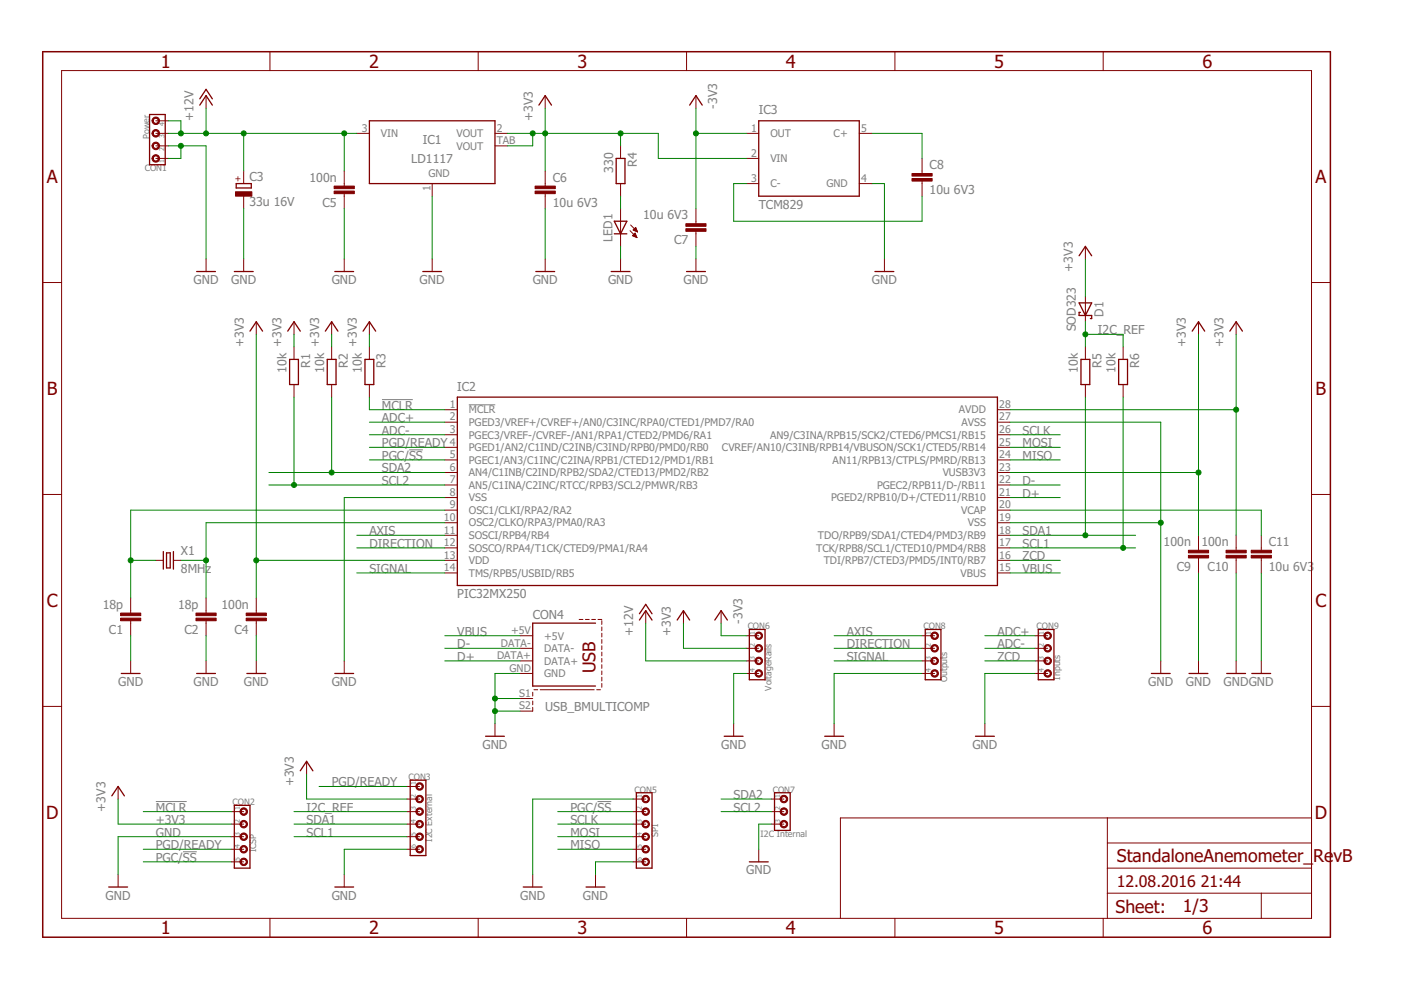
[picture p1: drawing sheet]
<svg xmlns="http://www.w3.org/2000/svg" width="297mm" height="210mm" viewBox="0 0 297 210" stroke-linecap="round" stroke-linejoin="round" font-family="sans-serif">
<path d="M81 84.7h6.5M86.7 95.4h3M99.4 85.8h5.6M33 169.9h6.6M126.7 169.9h2.9M38.8 180.6h2.9" fill="none" stroke="#808080" stroke-width=".21"/>
<g fill="none" stroke="#800000" stroke-width=".21">
<path d="M13.1 15h265v179.7h-265zM57.2 11v4M101.4 11v4M145.6 11v4M189.7 11v4M233.9 11v4M33 33.6h2.7M33 28.3h2.7M33 30.9h2.7M33 25.6h2.7M43.7 20.3v2.6M51.7 36.3v2.6"/>
<path d="M73 36.3v3.2M75.6 28.3h2.7M91.6 38.9v2.7M104.9 28.3h2.7M104.9 30.9h2.7M115.6 20.3v2.6M115.6 36.3v3.2M131.6 30.9v2.7M131.6 38.9v2.7M147.6 20.3v2.6M158.2 33.6h2.7M158.2 28.3h2.7"/>
<path d="M158.2 38.9h2.7M182.2 28.3h2.6M182.2 38.9h2.6M195.5 33.6v3.2M195.5 38.4v3.2M9.1 59.9h4M43.7 54.9v2.7M51.7 41.6v2.7M51.7 54.9v2.7M73 41.1v3.2M73 54.9v2.7M91.6 54.9v2.7"/>
<path d="M115.6 41.1v3.2M115.6 54.9v2.7M131.6 44.3v7.9M131.6 54.9v2.7M133.6 48.9l1.4 1.5M133.7 47.7l1.5 1.5M134.1 50h.8M134.2 48.8l.6-.6 .4 1zM134.3 49.8h.5M134.3 48.8h.7M134.3 48.7h.7M134.4 50.1h.5"/>
<path d="M134.4 49.7h.3M134.5 48.6h.4M134.5 49.6h.2M134.6 48.9h.5M134.6 48.4h.3M134.6 49.4l.4 1M134.6 49.4l-.5 .6 .9 .4M134.6 49.4h.1M134.7 50.2h.3M134.7 48.3h.1M134.9 49.1h.2M135 50.3h.1"/>
<path d="M147.6 44.3v3.2M147.6 49v3.2M147.6 54.9v2.7M187.5 54.9v2.7M230.1 52.2v2.7M278.1 59.9h4M54.3 68.2v2.7M62.3 68.2v2.7M62.3 73.5v2.7M70.3 68.2v2.7M70.3 73.5v2.7M78.3 68.2v2.7"/>
<path d="M78.3 73.5v2.7M230.1 62.9v5.3M230.1 73.5v2.7M238.1 73.5v2.7M254.1 68.2v2.7M262.1 68.2v2.7M62.3 81.5v2.7M70.3 81.5v2.7M78.3 81.5v2.7M94.3 86.9h2.7M94.3 89.5h2.7M94.3 92.2h2.7"/>
<path d="M94.3 94.8h2.7M94.3 97.5h2.7M211.5 86.9h2.6M211.5 89.5h2.6M211.5 92.2h2.6M211.5 94.8h2.6M211.5 97.5h2.6M230.1 81.5v2.7M238.1 81.5v2.7M9.1 104.8h4M33 118.8h1.6M36.8 118.8h1.6"/>
<path d="M94.3 100.2h2.7M94.3 102.8h2.7M94.3 105.5h2.7M94.3 108.2h2.7M94.3 110.8h2.7M94.3 113.5h2.7M94.3 116.2h2.7M94.3 118.8h2.7M211.5 100.2h2.6M211.5 102.8h2.6M211.5 105.5h2.6M211.5 108.2h2.6"/>
<path d="M211.5 110.8h2.6M211.5 113.5h2.6M211.5 116.2h2.6M211.5 118.8h2.6M254.1 113.5v3.2M254.1 118.3v3.2M262.1 113.5v3.2M262.1 118.3v3.2M267.4 113.5v3.2M267.4 118.3v3.2M278.1 104.8h4M27.7 126.8v3.2"/>
<path d="M27.7 131.6v3.2M43.7 126.8v3.2M43.7 131.6v3.2M54.3 126.8v3.2M54.3 131.6v3.2M94.3 121.5h2.7M110.3 134.8h2.6M110.3 137.5h2.6M122.8 131.3h.8M124.1 131.3h.8M125.5 131.3h.8M126.8 131.3h.8"/>
<path d="M127.6 131.6v.8M127.6 132.9v.8M127.6 134.3v.8M127.6 135.6v.8M127.6 136.9v.8M127.6 138.3v.8M127.6 139.6v.8M136.9 129.5v2.6M144.9 129.5v2.6M152.9 129.5v2.6M158.2 134.8h2.7M158.2 137.5h2.7"/>
<path d="M195.5 134.8h2.7M195.5 137.5h2.7M211.5 121.5h2.6M219.5 134.8h2.6M219.5 137.5h2.6M9.1 149.8h4M27.7 140.1v2.7M43.7 140.1v2.7M54.3 140.1v2.7M73 140.1v2.7M104.9 153.4v2.7M110.3 140.1h2.6"/>
<path d="M110.3 142.8h2.6M110.3 148.1h2.6M112.9 146.8v.8M112.9 148.6v.8M112.9 150v.8h-2.6M113.2 146.2h.8M114.5 146.2h11.5M126.5 146.2h.8M127.6 140.9v.8M127.6 142.3v.7M127.6 143.6v.8M127.6 144.9v.8"/>
<path d="M155.6 153.4v2.7M158.2 140.1h2.7M158.2 142.8h2.7M176.8 153.4v2.7M195.5 140.1h2.7M195.5 142.8h2.7M208.8 153.4v2.7M219.5 140.1h2.6M219.5 142.8h2.6M246.1 140.1v2.7M254.1 140.1v2.7M262.1 140.1v2.7"/>
<path d="M267.4 140.1v2.7M278.1 149.8h4M25 166.8v2.6M49 172.1h2.7M49 174.7h2.7M49 177.4h2.7M65 161.4v2.7M86.3 169.4h2.7M86.3 172.1h2.7M86.3 174.7h2.7M86.3 177.4h2.7M86.3 166.8h2.7"/>
<path d="M134.2 169.4h2.7M134.2 172.1h2.7M134.2 174.7h2.7M134.2 177.4h2.7M163.5 169.4h2.7M163.5 172.1h2.7M163.5 174.7h2.7M234.8 173.4v21.3M234.8 178.7h43.3M278.1 173.4h-99.9v21.3M25 185.4v2.7M49 180.1h2.7"/>
<path d="M49 182.7h2.7M57.2 194.7v4M73 185.4v2.7M86.3 180.1h2.7M101.4 194.7v4M112.9 185.4v2.7M126.3 185.4v2.7M134.2 180.1h2.7M134.2 182.7h2.7M145.6 194.7v4M160.9 180.1v2.6M189.7 194.7v4"/>
<path d="M233.9 194.7v4M234.8 189.4h43.3M234.8 184.1h43.3M267.4 189.4v5.3"/>
</g>
<path d="M9.1 11h273v187.7h-273z" fill="none" stroke="#800000" stroke-width=".32"/>
<g fill="none" stroke="#800000" stroke-width=".28">
<path d="M31.7 24.3h3.3v10.6h-3.3zM42.4 22.3l1.3-2 1.3 2M42.4 21l1.3-2.1 1.3 2.1M50.1 38.9h3.2v1h-3.2zM78.3 25.6h26.6v13.3h-26.6zM114.3 22.3l1.3-2 1.3 2M130.6 33.6h1.9v5.3h-1.9zM146.2 22.3l1.4-2 1.3 2M160.9 25.6h21.3v16h-21.3zM41.7 57.6h4M49.7 57.6h4M71 57.6h4"/>
<path d="M89.6 57.6h4M113.6 57.6h4M129.6 57.6h4M130.2 46.9h2.7l-1.3 2.7zM130.2 49.6h2.7M145.6 57.6h4M185.5 57.6h4M228.8 54.2l1.3-2 1.4 2M53 70.2l1.3-2 1.4 2M61 70.2l1.3-2 1.4 2M61.4 76.2h1.9v5.3h-1.9zM69 70.2l1.3-2 1.3 2"/>
<path d="M69.4 76.2h1.8v5.3h-1.8zM77 70.2l1.3-2 1.4 2M77.4 76.2h1.8v5.3h-1.8zM228.8 64.2h2.7l-1.4 2.7zM229.1 66.2h-.3v.7h2.7v.6h-.3M229.2 76.2h1.9v5.3h-1.9zM237.2 76.2h1.9v5.3h-1.9zM252.8 70.2l1.3-2 1.3 2M260.8 70.2l1.3-2 1.3 2M97 84.2h114.5v39.9h-114.5zM34.6 116.9v3.8M35.3 117.2h.8v3.2h-.8z"/>
<path d="M36.8 116.9v3.8M126.3 132.1h-13.4v13.4h13.4M135.6 131.5l1.3-2 1.3 2M135.6 130.1l1.3-2 1.3 2M143.6 131.5l1.3-2 1.3 2M151.6 131.5l1.3-2 1.3 2M158.9 133.5h3.3v10.6h-3.3zM196.2 133.5h3.3v10.6h-3.3zM220.1 133.5h3.4v10.6h-3.4zM25.7 142.8h4M41.7 142.8h4M52.3 142.8h4"/>
<path d="M71 142.8h4M103 156.1h3.9M153.5 156.1h4M174.9 156.1h4M206.8 156.1h4M244.1 142.8h4M252.1 142.8h4M260.1 142.8h4M265.4 142.8h4M23.7 168.7l1.3-1.9 1.4 1.9M49.7 170.8h3.3v13.3h-3.3zM63.7 163.4l1.3-2 1.3 2"/>
<path d="M87 165.4h3.3v16h-3.3zM134.9 168.1h3.3v16h-3.3zM164.2 168.1h3.3v8h-3.3zM23.1 188.1h4M71 188.1h4M110.9 188.1h4M124.2 188.1h4M158.9 182.7h4"/>
</g>
<g fill="#800000" stroke="#800000" stroke-width=".21">
<path d="M49.9 40.7h3.5v.9h-3.5z"/>
<path d="M113.5 40.5h4.2v.6h-4.2z"/>
<path d="M113.5 39.5h4.2v.5h-4.2z"/>
<path d="M193.4 37.8h4.2v.6h-4.2z"/>
<path d="M193.4 36.8h4.2v.5h-4.2z"/>
<path d="M145.4 47.4h4.3v.6h-4.3z"/>
<path d="M145.4 48.5h4.3v.5h-4.3z"/>
<path d="M52.2 130h4.3v.5h-4.3z"/>
<path d="M52.2 131.1h4.3v.5h-4.3z"/>
<path d="M25.6 130h4.2v.5h-4.2z"/>
<path d="M25.6 131.1h4.2v.5h-4.2z"/>
<path d="M41.6 130h4.2v.5h-4.2z"/>
<path d="M41.6 131.1h4.2v.5h-4.2z"/>
<path d="M265.3 117.8h4.3v.5h-4.3z"/>
<path d="M265.3 116.7h4.3v.5h-4.3z"/>
<path d="M259.9 116.7h4.3v.5h-4.3z"/>
<path d="M259.9 117.8h4.3v.5h-4.3z"/>
<path d="M252 116.7h4.2v.5h-4.2z"/>
<path d="M252 117.8h4.2v.5h-4.2z"/>
<path d="M70.8 39.5h4.3v.5h-4.3z"/>
<path d="M70.8 40.5h4.3v.6h-4.3z"/>
</g>
<g fill="#800000" stroke="#800000" stroke-width=".21">
<path d="M32.4 33.1a.8 .8 0 0 1 1.3 .1 .8 .8 0 0 1-.4 1.2 .8 .8 0 0 1-1.1-.8h.3a.53 .53 0 0 1 .8-.4 .53 .53 0 0 1 .1 .8 .53 .53 0 0 1-.9-.2v-.2h-.3z" fill-rule="evenodd"/>
<path d="M32.4 30.4a.8 .8 0 0 1 1.3 .1 .8 .8 0 0 1-.4 1.2 .8 .8 0 0 1-1.1-.8h.3a.53 .53 0 0 1 .8-.4 .53 .53 0 0 1 .1 .9 .53 .53 0 0 1-.9-.3v-.2h-.3z" fill-rule="evenodd"/>
<path d="M32.4 27.7a.8 .8 0 0 1 1.3 .1 .8 .8 0 0 1-.4 1.2 .8 .8 0 0 1-1.1-.7h.3a.53 .53 0 0 1 .8-.5 .53 .53 0 0 1 .1 .9 .53 .53 0 0 1-.9-.3v-.1h-.3z" fill-rule="evenodd"/>
<path d="M32.4 25.1a.8 .8 0 0 1 1.3 .1 .8 .8 0 0 1-.4 1.2 .8 .8 0 0 1-1.1-.8h.3a.53 .53 0 0 1 .8-.4 .53 .53 0 0 1 .1 .8 .53 .53 0 0 1-.9-.2v-.2h-.3z" fill-rule="evenodd"/>
<path d="M221.5 134.3a.8 .8 0 0 1 1.3 .1 .8 .8 0 0 1-.4 1.2 .8 .8 0 0 1-1.1-.8h.3a.53 .53 0 0 1 .7-.5 .53 .53 0 0 1 .2 .8 .53 .53 0 0 1-.9-.1v-.2h-.3z" fill-rule="evenodd"/>
<path d="M221.5 136.9a.8 .8 0 0 1 1.3 .1 .8 .8 0 0 1-.4 1.2 .8 .8 0 0 1-1.1-.7h.3a.53 .53 0 0 1 .7-.6 .53 .53 0 0 1 .2 .9 .53 .53 0 0 1-.9-.2v-.1h-.3z" fill-rule="evenodd"/>
<path d="M221.5 139.6a.8 .8 0 0 1 1.3 .1 .8 .8 0 0 1-.4 1.2 .8 .8 0 0 1-1.1-.8h.3a.53 .53 0 0 1 .7-.5 .53 .53 0 0 1 .2 .8 .53 .53 0 0 1-.9-.1v-.2h-.3z" fill-rule="evenodd"/>
<path d="M221.5 142.3a.8 .8 0 0 1 1.3 0 .8 .8 0 0 1-.4 1.2 .8 .8 0 0 1-1.1-.7h.3a.53 .53 0 0 1 .7-.6 .53 .53 0 0 1 .2 .9 .53 .53 0 0 1-.9-.1v-.2h-.3z" fill-rule="evenodd"/>
<path d="M197.5 134.3a.81 .81 0 0 1 1.3 .1 .81 .81 0 0 1-.4 1.2 .81 .81 0 0 1-1-.8h.2a.54 .54 0 0 1 .8-.5 .54 .54 0 0 1 .1 .9 .54 .54 0 0 1-.8-.2l-.1-.2h-.2z" fill-rule="evenodd"/>
<path d="M197.5 136.9a.81 .81 0 0 1 1.3 .1 .81 .81 0 0 1-.4 1.2 .81 .81 0 0 1-1-.7h.2a.54 .54 0 0 1 .8-.5 .54 .54 0 0 1 .1 .9 .54 .54 0 0 1-.8-.3l-.1-.1h-.2z" fill-rule="evenodd"/>
<path d="M197.5 139.6a.81 .81 0 0 1 1.3 .1 .81 .81 0 0 1-.4 1.2 .81 .81 0 0 1-1-.8h.2a.54 .54 0 0 1 .8-.4 .54 .54 0 0 1 .1 .9 .54 .54 0 0 1-.8-.3l-.1-.2h-.2z" fill-rule="evenodd"/>
<path d="M197.5 142.3a.81 .81 0 0 1 1.3 0 .81 .81 0 0 1-.4 1.3 .81 .81 0 0 1-1-.8h.2a.54 .54 0 0 1 .8-.5 .54 .54 0 0 1 .1 .9 .54 .54 0 0 1-.8-.2l-.1-.2h-.2z" fill-rule="evenodd"/>
<path d="M160.3 134.3a.8 .8 0 0 1 1.2 .1 .8 .8 0 0 1-.4 1.2 .8 .8 0 0 1-1-.8h.2a.53 .53 0 0 1 .8-.5 .53 .53 0 0 1 .1 .8 .53 .53 0 0 1-.8-.1l-.1-.2h-.2z" fill-rule="evenodd"/>
<path d="M160.3 136.9a.8 .8 0 0 1 1.2 .1 .8 .8 0 0 1-.4 1.2 .8 .8 0 0 1-1-.7h.2a.53 .53 0 0 1 .8-.6 .53 .53 0 0 1 .2 .9 .53 .53 0 0 1-.9-.2l-.1-.1h-.2z" fill-rule="evenodd"/>
<path d="M160.3 139.6a.8 .8 0 0 1 1.2 .1 .8 .8 0 0 1-.4 1.2 .8 .8 0 0 1-1-.8h.2a.53 .53 0 0 1 .7-.5 .53 .53 0 0 1 .3 .8 .53 .53 0 0 1-.9-.1l-.1-.2h-.2z" fill-rule="evenodd"/>
<path d="M160.3 142.3a.8 .8 0 0 1 1.3 0 .8 .8 0 0 1-.5 1.2 .8 .8 0 0 1-1-.7h.2a.53 .53 0 0 1 .7-.6 .53 .53 0 0 1 .3 .9 .53 .53 0 0 1-.9-.1l-.1-.2h-.2z" fill-rule="evenodd"/>
<path d="M165.6 168.9a.81 .81 0 0 1 1.3 .1 .81 .81 0 0 1-.5 1.2 .81 .81 0 0 1-1-.8h.3a.54 .54 0 0 1 .7-.4 .54 .54 0 0 1 .2 .8 .54 .54 0 0 1-.9-.2v-.2h-.3z" fill-rule="evenodd"/>
<path d="M165.6 171.6a.81 .81 0 0 1 1.3 0 .81 .81 0 0 1-.5 1.3 .81 .81 0 0 1-1-.8h.3a.54 .54 0 0 1 .7-.5 .54 .54 0 0 1 .2 .9 .54 .54 0 0 1-.9-.2v-.2h-.3z" fill-rule="evenodd"/>
<path d="M165.6 174.2a.81 .81 0 0 1 1.3 .1 .81 .81 0 0 1-.5 1.2 .81 .81 0 0 1-1-.8h.3a.54 .54 0 0 1 .8-.4 .54 .54 0 0 1 .1 .9 .54 .54 0 0 1-.9-.3v-.2h-.3z" fill-rule="evenodd"/>
<path d="M51.1 171.6a.8 .8 0 0 1 1.3 0 .8 .8 0 0 1-.5 1.2 .8 .8 0 0 1-1-.7h.2a.53 .53 0 0 1 .7-.6 .53 .53 0 0 1 .3 .9 .53 .53 0 0 1-.9-.1l-.1-.2h-.2z" fill-rule="evenodd"/>
<path d="M51.1 174.2a.8 .8 0 0 1 1.2 .1 .8 .8 0 0 1-.4 1.2 .8 .8 0 0 1-1-.8h.2a.53 .53 0 0 1 .8-.5 .53 .53 0 0 1 .1 .9 .53 .53 0 0 1-.8-.2l-.1-.2h-.2z" fill-rule="evenodd"/>
<path d="M51.1 176.9a.8 .8 0 0 1 1.2 .1 .8 .8 0 0 1-.4 1.2 .8 .8 0 0 1-1-.8h.2a.53 .53 0 0 1 .8-.5 .53 .53 0 0 1 .1 .8 .53 .53 0 0 1-.8-.1l-.1-.2h-.2z" fill-rule="evenodd"/>
<path d="M51.1 179.6a.8 .8 0 0 1 1.2 0 .8 .8 0 0 1-.4 1.2 .8 .8 0 0 1-1-.7h.2a.53 .53 0 0 1 .8-.5 .53 .53 0 0 1 .1 .8 .53 .53 0 0 1-.8-.1l-.1-.2h-.2z" fill-rule="evenodd"/>
<path d="M51.1 182.2a.8 .8 0 0 1 1.2 .1 .8 .8 0 0 1-.4 1.2 .8 .8 0 0 1-1-.8h.2a.53 .53 0 0 1 .8-.5 .53 .53 0 0 1 .2 .9 .53 .53 0 0 1-.9-.2l-.1-.2h-.2z" fill-rule="evenodd"/>
<path d="M136.3 168.9a.8 .8 0 0 1 1.3 .1 .8 .8 0 0 1-.5 1.2 .8 .8 0 0 1-1-.8h.3a.54 .54 0 0 1 .8-.4 .54 .54 0 0 1 .1 .8 .54 .54 0 0 1-.9-.2v-.2h-.3z" fill-rule="evenodd"/>
<path d="M136.3 171.6a.8 .8 0 0 1 1.3 0 .8 .8 0 0 1-.5 1.2 .8 .8 0 0 1-1-.7h.3a.54 .54 0 0 1 .8-.5 .54 .54 0 0 1 .1 .9 .54 .54 0 0 1-.9-.2v-.2h-.3z" fill-rule="evenodd"/>
<path d="M136.3 174.2a.8 .8 0 0 1 1.3 .1 .8 .8 0 0 1-.5 1.2 .8 .8 0 0 1-1-.8h.3a.54 .54 0 0 1 .8-.4 .54 .54 0 0 1 .1 .9 .54 .54 0 0 1-.9-.3v-.2h-.3z" fill-rule="evenodd"/>
<path d="M136.3 176.9a.8 .8 0 0 1 1.3 .1 .8 .8 0 0 1-.5 1.2 .8 .8 0 0 1-1-.8h.3a.54 .54 0 0 1 .8-.4 .54 .54 0 0 1 .1 .8 .54 .54 0 0 1-.9-.2v-.2h-.3z" fill-rule="evenodd"/>
<path d="M136.3 179.6a.8 .8 0 0 1 1.3 0 .8 .8 0 0 1-.5 1.2 .8 .8 0 0 1-1-.7h.3a.54 .54 0 0 1 .8-.5 .54 .54 0 0 1 .1 .9 .54 .54 0 0 1-.9-.2v-.2h-.3z" fill-rule="evenodd"/>
<path d="M136.3 182.2a.8 .8 0 0 1 1.3 .1 .8 .8 0 0 1-.5 1.2 .8 .8 0 0 1-1-.8h.3a.54 .54 0 0 1 .8-.4 .54 .54 0 0 1 .1 .9 .54 .54 0 0 1-.9-.3v-.2h-.3z" fill-rule="evenodd"/>
<path d="M88.3 166.2a.81 .81 0 0 1 1.3 .1 .81 .81 0 0 1-.4 1.2 .81 .81 0 0 1-1-.7h.2a.54 .54 0 0 1 .8-.5 .54 .54 0 0 1 .1 .9 .54 .54 0 0 1-.8-.3l-.1-.1h-.2z" fill-rule="evenodd"/>
<path d="M88.3 168.9a.81 .81 0 0 1 1.3 .1 .81 .81 0 0 1-.4 1.2 .81 .81 0 0 1-1-.8h.2a.54 .54 0 0 1 .8-.4 .54 .54 0 0 1 .1 .8 .54 .54 0 0 1-.8-.2l-.1-.2h-.2z" fill-rule="evenodd"/>
<path d="M88.3 171.6a.81 .81 0 0 1 1.3 0 .81 .81 0 0 1-.4 1.3 .81 .81 0 0 1-1-.8h.2a.54 .54 0 0 1 .8-.5 .54 .54 0 0 1 .1 .9 .54 .54 0 0 1-.8-.2l-.1-.2h-.2z" fill-rule="evenodd"/>
<path d="M88.3 174.2a.81 .81 0 0 1 1.3 .1 .81 .81 0 0 1-.4 1.2 .81 .81 0 0 1-1-.8h.2a.54 .54 0 0 1 .8-.4 .54 .54 0 0 1 .1 .9 .54 .54 0 0 1-.8-.3l-.1-.2h-.2z" fill-rule="evenodd"/>
<path d="M88.3 176.9a.81 .81 0 0 1 1.3 .1 .81 .81 0 0 1-.4 1.2 .81 .81 0 0 1-1-.8h.2a.54 .54 0 0 1 .8-.4 .54 .54 0 0 1 .1 .8 .54 .54 0 0 1-.8-.2l-.1-.2h-.2z" fill-rule="evenodd"/>
<path d="M88.3 179.6a.81 .81 0 0 1 1.3 0 .81 .81 0 0 1-.4 1.3 .81 .81 0 0 1-1-.8h.2a.54 .54 0 0 1 .8-.5 .54 .54 0 0 1 .1 .9 .54 .54 0 0 1-.8-.2l-.1-.2h-.2z" fill-rule="evenodd"/>
</g>
<g fill="none" stroke="#008000" stroke-width=".21">
<path d="M35.7 30.9h8v24M35.7 25.6h2.7v2.7M35.7 28.3h39.9M38.4 30.9v2.7h-2.7M43.7 22.9v5.4M51.7 28.3v8M73 28.3v8M107.6 28.3h32v5.3h18.6M112.9 28.3v2.6h-5.3M115.6 22.9v13.4M131.6 28.3v2.6M147.6 22.9v21.4"/>
<path d="M147.6 28.3h10.6M158.2 38.9h-2.6v8h39.9v-5.3M184.8 38.9h2.7v16M184.8 28.3h10.7v5.3M51.7 44.3v10.6M73 44.3v10.6M91.6 41.6v13.3M115.6 44.3v10.6M131.6 41.6v2.7M131.6 52.2v2.7M147.6 52.2v2.7M230.1 54.9v8"/>
<path d="M54.3 70.9v55.9M62.3 70.9v2.6M70.3 70.9v2.6M78.3 70.9v2.6M230.1 68.2v5.3M230.1 70.9h8v2.6M254.1 70.9v42.6M262.1 70.9v42.6M62.3 84.2v18.6M70.3 84.2v16M78.3 89.5h16M78.3 84.2v2.7h16"/>
<path d="M78.3 92.2h16M78.3 97.5h16M78.3 94.8h16M214.1 89.5h32v50.6M214.1 86.9h48M214.1 92.2h10.7M214.1 97.5h10.7M214.1 94.8h10.7M230.1 84.2v29.3M238.1 84.2v32M27.7 118.8h5.3M38.4 118.8h5.3"/>
<path d="M54.3 118.8h40M57 100.2h37.3M57 102.8h37.3M75.6 113.5h18.7M75.6 116.2h18.7M94.3 110.8h-50.6v16M94.3 108.2h-66.6v18.6M94.3 105.5h-21.3v34.6M214.1 113.5h26.7M214.1 116.2h26.7M214.1 105.5h10.7M214.1 108.2h53.3v5.3"/>
<path d="M214.1 110.8h32M214.1 118.8h10.7M214.1 100.2h40M214.1 102.8h10.7M27.7 134.8v5.3M43.7 134.8v5.3M54.3 134.8v5.3M75.6 121.5h18.7M94.3 134.8h16M94.3 137.5h16M136.9 132.1v8h21.3M144.9 132.1v5.4h13.3"/>
<path d="M152.9 132.1v2.7h5.3M176.8 134.8h18.7M176.8 137.5h18.7M208.8 134.8h10.7M208.8 137.5h10.7M214.1 121.5h10.7M254.1 121.5v18.6M262.1 121.5v18.6M267.4 121.5v18.6M94.3 140.1h16M104.9 150.8h5.4M104.9 148.1h5.4"/>
<path d="M110.3 142.8h-5.4v10.6M158.2 142.8h-2.6v10.6M176.8 140.1h18.7M195.5 142.8h-18.7v10.6M208.8 140.1h10.7M219.5 142.8h-10.7v10.6M25 169.4v5.3h24M30.4 172.1h18.6M49 177.4h-24v8M62.3 177.4h24M62.3 174.7h24M62.3 172.1h24"/>
<path d="M65 164.1v5.3h21.3M67.6 166.8h18.7M118.3 177.4h15.9M118.3 174.7h15.9M118.3 172.1h15.9M134.2 169.4h-21.3v16M152.9 169.4h10.6M152.9 172.1h10.6M163.5 174.7h-2.6v5.4M30.4 182.7h18.6M30.4 180.1h18.6M86.3 180.1h-13.3v5.3"/>
<path d="M118.3 180.1h15.9M134.2 182.7h-7.9v2.7"/>
</g>
<g fill="#008000" stroke="#008000" stroke-width=".21">
<circle cx="38.4" cy="30.9" r=".53"/>
<circle cx="104.9" cy="148.1" r=".53"/>
<circle cx="104.9" cy="150.8" r=".53"/>
<circle cx="246.1" cy="110.8" r=".53"/>
<circle cx="147.6" cy="28.3" r=".53"/>
<circle cx="43.7" cy="28.3" r=".53"/>
<circle cx="51.7" cy="28.3" r=".53"/>
<circle cx="73" cy="28.3" r=".53"/>
<circle cx="38.4" cy="28.3" r=".53"/>
<circle cx="115.6" cy="28.3" r=".53"/>
<circle cx="131.6" cy="28.3" r=".53"/>
<circle cx="112.9" cy="28.3" r=".53"/>
<circle cx="54.3" cy="118.8" r=".53"/>
<circle cx="262.1" cy="86.9" r=".53"/>
<circle cx="254.1" cy="100.2" r=".53"/>
<circle cx="27.7" cy="118.8" r=".53"/>
<circle cx="43.7" cy="118.8" r=".53"/>
<circle cx="62.3" cy="102.8" r=".53"/>
<circle cx="70.3" cy="100.2" r=".53"/>
<circle cx="230.1" cy="113.5" r=".53"/>
<circle cx="238.1" cy="116.2" r=".53"/>
<circle cx="230.1" cy="70.9" r=".53"/>
</g>
<g font-size="3.9" fill="#800000">
<text x="34.1" y="14.3">1</text>
<text x="78.3" y="14.3">2</text>
<text x="122.4" y="14.3">3</text>
<text x="166.6" y="14.3">4</text>
<text x="210.8" y="14.3">5</text>
<text x="254.9" y="14.3">6</text>
<text x="9.9" y="38.8">A</text>
<text x="278.9" y="38.8">A</text>
<text x="9.9" y="83.7">B</text>
<text x="278.9" y="83.7">B</text>
<text x="9.9" y="128.7">C</text>
<text x="278.9" y="128.7">C</text>
<text x="9.8" y="173.6">D</text>
<text x="278.8" y="173.6">D</text>
<text x="34.1" y="198.1">1</text>
<text x="78.3" y="198.1">2</text>
<text x="122.4" y="198.1">3</text>
<text x="166.6" y="198.1">4</text>
<text x="210.8" y="198.1">5</text>
<text x="254.9" y="198.1">6</text>
</g>
<g font-size="3.7" fill="#800000">
<text x="126.3" y="142.8" transform="rotate(-90 126.3 142.8)">USB</text>
<text x="236.8" y="182.7">StandaloneAnemometer_</text>
<text x="278.4" y="182.7">Re</text>
<text x="282.7" y="182.7">vB</text>
<text x="236.5" y="193.5">Sheet:</text>
<text x="250.8" y="193.4">1/3</text>
</g>
<g font-size="3.4" fill="#800000">
<text x="236.8" y="188.1">12.08.2016</text>
<text x="254.6" y="188.1">21:44</text>
</g>
<g font-size="2.6" fill="#808080">
<text x="152.1" y="23" transform="rotate(-90 152.1 23)">-3V3</text>
<text x="41" y="25.6" transform="rotate(-90 41 25.6)">+12V</text>
<text x="112.9" y="25.6" transform="rotate(-90 112.9 25.6)">+3V3</text>
<text x="160.9" y="24.3">IC3</text>
<text x="87.2" y="34.5">LD1117</text>
<text x="89.6" y="30.5">IC1</text>
<text x="135" y="35.3" transform="rotate(-90 135 35.3)">R4</text>
<text x="197.1" y="35.9">C8</text>
<text x="52.9" y="38.4">C3</text>
<text x="65.6" y="38.5">100n</text>
<text x="117.2" y="38.5">C6</text>
<text x="130" y="36.6" transform="rotate(-90 130 36.6)">330</text>
<text x="197.1" y="41.2">10u 6V3</text>
<text x="52.9" y="43.7">33u 16V</text>
<text x="68.4" y="43.8">C5</text>
<text x="117.2" y="43.9">10u 6V3</text>
<text x="136.4" y="46.5">10u 6V3</text>
<text x="160.9" y="44.2">TCM829</text>
<text x="129.8" y="51.2" transform="rotate(-90 129.8 51.2)">LED1</text>
<text x="143" y="51.8">C7</text>
<text x="227.5" y="57.6" transform="rotate(-90 227.5 57.6)">+3V3</text>
<text x="41" y="60.2">GND</text>
<text x="49" y="60.2">GND</text>
<text x="70.3" y="60.2">GND</text>
<text x="89" y="60.2">GND</text>
<text x="112.9" y="60.2">GND</text>
<text x="128.9" y="60.2">GND</text>
<text x="144.9" y="60.2">GND</text>
<text x="184.8" y="60.2">GND</text>
<text x="228.1" y="70.3" transform="rotate(-90 228.1 70.3)">SOD323</text>
<text x="232.8" y="70.9">I2C_REF</text>
<text x="234" y="67.2" transform="rotate(-90 234 67.2)">D1</text>
<text x="51.7" y="73.5" transform="rotate(-90 51.7 73.5)">+3V3</text>
<text x="59.7" y="73.5" transform="rotate(-90 59.7 73.5)">+3V3</text>
<text x="65.8" y="77.9" transform="rotate(-90 65.8 77.9)">R1</text>
<text x="67.7" y="73.5" transform="rotate(-90 67.7 73.5)">+3V3</text>
<text x="73.8" y="77.9" transform="rotate(-90 73.8 77.9)">R2</text>
<text x="75.6" y="73.5" transform="rotate(-90 75.6 73.5)">+3V3</text>
<text x="81.7" y="77.9" transform="rotate(-90 81.7 77.9)">R3</text>
<text x="233.6" y="77.9" transform="rotate(-90 233.6 77.9)">R5</text>
<text x="241.5" y="77.9" transform="rotate(-90 241.5 77.9)">R6</text>
<text x="251.4" y="73.5" transform="rotate(-90 251.4 73.5)">+3V3</text>
<text x="259.4" y="73.5" transform="rotate(-90 259.4 73.5)">+3V3</text>
<text x="60.7" y="79.1" transform="rotate(-90 60.7 79.1)">10k</text>
<text x="68.7" y="79.1" transform="rotate(-90 68.7 79.1)">10k</text>
<text x="76.7" y="79.1" transform="rotate(-90 76.7 79.1)">10k</text>
<text x="97" y="82.9">IC2</text>
<text x="228.5" y="79.1" transform="rotate(-90 228.5 79.1)">10k</text>
<text x="236.5" y="79.1" transform="rotate(-90 236.5 79.1)">10k</text>
<text x="81" y="86.9">MCLR</text>
<text x="81" y="89.5">ADC+</text>
<text x="81" y="92.2">ADC-</text>
<text x="81" y="94.8">PGD/READY</text>
<text x="216.8" y="92.2">SCLK</text>
<text x="216.8" y="94.8">MOSI</text>
<text x="81" y="100.2">SDA2</text>
<text x="81" y="97.5">PGC/SS</text>
<text x="216.8" y="97.5">MISO</text>
<text x="81" y="102.8">SCL2</text>
<text x="216.8" y="102.8">D-</text>
<text x="216.8" y="105.5">D+</text>
<text x="78.3" y="113.5">AXIS</text>
<text x="216.8" y="113.5">SDA1</text>
<text x="38.4" y="117.8">X1</text>
<text x="78.3" y="116.2">DIRECTION</text>
<text x="216.8" y="118.8">ZCD</text>
<text x="216.8" y="116.2">SCL1</text>
<text x="246.7" y="115.8">100n</text>
<text x="254.7" y="115.8">100n</text>
<text x="269" y="115.8">C11</text>
<text x="38.4" y="121.5">8MHz</text>
<text x="78.3" y="121.5">SIGNAL</text>
<text x="216.8" y="121.5">VBUS</text>
<text x="249.5" y="121.1">C9</text>
<text x="256" y="121.1">C10</text>
<text x="269" y="121.1">10u 6V3</text>
<text x="21.8" y="129.1">18p</text>
<text x="37.8" y="129.1">18p</text>
<text x="47" y="129.1">100n</text>
<text x="97" y="126.8">PIC32MX250</text>
<text x="112.9" y="131.3">CON4</text>
<text x="23.1" y="134.4">C1</text>
<text x="39.1" y="134.4">C2</text>
<text x="49.7" y="134.4">C4</text>
<text x="97" y="134.8">VBUS</text>
<text x="97" y="137.5">D-</text>
<text x="134.2" y="134.8" transform="rotate(-90 134.2 134.8)">+12V</text>
<text x="142.2" y="134.8" transform="rotate(-90 142.2 134.8)">+3V3</text>
<text x="157.4" y="132.2" transform="rotate(-90 157.4 132.2)">-3V3</text>
<text x="179.5" y="134.8">AXIS</text>
<text x="179.5" y="137.5">DIRECTION</text>
<text x="211.5" y="137.5">ADC-</text>
<text x="211.5" y="134.8">ADC+</text>
<text x="97" y="140.1">D+</text>
<text x="179.5" y="140.1">SIGNAL</text>
<text x="211.5" y="140.1">ZCD</text>
<text x="25" y="145.4">GND</text>
<text x="41" y="145.4">GND</text>
<text x="51.7" y="145.4">GND</text>
<text x="70.3" y="145.4">GND</text>
<text x="243.4" y="145.4">GND</text>
<text x="251.4" y="145.4">GND</text>
<text x="259.4" y="145.4">GNDGND</text>
<text x="115.6" y="150.8">USB_BMULTICOMP</text>
<text x="102.3" y="158.8">GND</text>
<text x="152.9" y="158.8">GND</text>
<text x="174.2" y="158.8">GND</text>
<text x="206.2" y="158.8">GND</text>
<text x="62.3" y="166.8" transform="rotate(-90 62.3 166.8)">+3V3</text>
<text x="70.3" y="166.8">PGD/READY</text>
<text x="22.4" y="172.1" transform="rotate(-90 22.4 172.1)">+3V3</text>
<text x="33" y="172.1">MCLR</text>
<text x="65" y="172.1">I2C_REF</text>
<text x="120.9" y="172.1">PGC/SS</text>
<text x="155.6" y="172.1">SCL2</text>
<text x="155.6" y="169.4">SDA2</text>
<text x="33" y="177.4">GND</text>
<text x="33" y="174.7">+3V3</text>
<text x="65" y="174.7">SDA1</text>
<text x="65" y="177.4">SCL1</text>
<text x="120.9" y="174.7">SCLK</text>
<text x="120.9" y="177.4">MOSI</text>
<text x="33" y="180.1">PGD/READY</text>
<text x="33" y="182.7">PGC/SS</text>
<text x="120.9" y="180.1">MISO</text>
<text x="158.2" y="185.4">GND</text>
<text x="22.4" y="190.7">GND</text>
<text x="70.3" y="190.7">GND</text>
<text x="110.3" y="190.7">GND</text>
<text x="123.6" y="190.7">GND</text>
</g>
<g font-size="2.2" fill="#808080">
<text x="76.7" y="27.9">3</text>
<text x="80.8" y="29.1">VIN</text>
<text x="96.8" y="29.1">VOUT</text>
<text x="105.3" y="27.9">2</text>
<text x="159.3" y="27.9">1</text>
<text x="163.3" y="29.1">OUT</text>
<text x="176.7" y="29.1">C+</text>
<text x="182.6" y="27.9">5</text>
<text x="96.8" y="31.7">VOUT</text>
<text x="105.3" y="30.6">TAB</text>
<text x="159.3" y="33.2">2</text>
<text x="163.3" y="34.4">VIN</text>
<text x="90.8" y="37.6">GND</text>
<text x="91.3" y="40.5" transform="rotate(-90 91.3 40.5)">1</text>
<text x="159.3" y="38.6">3</text>
<text x="163.3" y="39.7">C-</text>
<text x="175.2" y="39.7">GND</text>
<text x="182.6" y="38.6">4</text>
<text x="95.4" y="86.5">1</text>
<text x="95.4" y="89.1">2</text>
<text x="99.4" y="87.7">MCLR</text>
<text x="203.3" y="87.6">AVDD</text>
<text x="211.9" y="89.1">27</text>
<text x="211.9" y="86.5">28</text>
<text x="95.4" y="91.8">3</text>
<text x="95.4" y="94.5">4</text>
<text x="99.4" y="90.3">PGED3/VREF+/CVREF+/AN0/C3INC/RPA0/CTED1/PMD7/RA0</text>
<text x="99.4" y="93">PGEC3/VREF-/CVREF-/AN1/RPA1/CTED2/PMD6/RA1</text>
<text x="99.4" y="95.6">PGED1/AN2/C1IND/C2INB/C3IND/RPB0/PMD0/RB0</text>
<text x="153.1" y="95.6">CVREF/AN10/C3INB/RPB14/VBUSON/SCK1/CTED5/RB14</text>
<text x="163.3" y="93">AN9/C3INA/RPB15/SCK2/CTED6/PMCS1/RB15</text>
<text x="203.8" y="90.3">AVSS</text>
<text x="211.9" y="94.5">25</text>
<text x="211.9" y="91.8">26</text>
<text x="95.4" y="97.1">5</text>
<text x="95.4" y="99.8">6</text>
<text x="99.4" y="98.3">PGEC1/AN3/C1INC/C2INA/RPB1/CTED12/PMD1/RB1</text>
<text x="99.4" y="101">AN4/C1INB/C2IND/RPB2/SDA2/CTED13/PMD2/RB2</text>
<text x="176.5" y="98.3">AN11/RPB13/CTPLS/PMRD/RB13</text>
<text x="199.9" y="101">VUSB3V3</text>
<text x="211.9" y="99.8">23</text>
<text x="211.9" y="97.1">24</text>
<text x="95.4" y="102.5">7</text>
<text x="95.4" y="105.1">8</text>
<text x="95.4" y="107.8">9</text>
<text x="99.4" y="103.6">AN5/C1INA/C2INC/RTCC/RPB3/SCL2/PMWR/RB3</text>
<text x="99.4" y="106.3">VSS</text>
<text x="176.2" y="106.3">PGED2/RPB10/D+/CTED11/RB10</text>
<text x="186" y="103.6">PGEC2/RPB11/D-/RB11</text>
<text x="211.9" y="107.8">20</text>
<text x="211.9" y="105.1">21</text>
<text x="211.9" y="102.5">22</text>
<text x="94.1" y="110.5">10</text>
<text x="94.1" y="113.1">11</text>
<text x="99.4" y="109">OSC1/CLKI/RPA2/RA2</text>
<text x="99.4" y="111.6">OSC2/CLKO/RPA3/PMA0/RA3</text>
<text x="203.8" y="109">VCAP</text>
<text x="205.2" y="111.6">VSS</text>
<text x="211.9" y="113.1">18</text>
<text x="211.9" y="110.5">19</text>
<text x="94.1" y="115.8">12</text>
<text x="94.1" y="118.4">13</text>
<text x="99.4" y="114.3">SOSCI/RPB4/RB4</text>
<text x="99.4" y="117">SOSCO/RPA4/T1CK/CTED9/PMA1/RA4</text>
<text x="99.4" y="119.6">VDD</text>
<text x="173" y="116.9">TCK/RPB8/SCL1/CTED10/PMD4/RB8</text>
<text x="173.4" y="114.3">TDO/RPB9/SDA1/CTED4/PMD3/RB9</text>
<text x="174.6" y="119.6">TDI/RPB7/CTED3/PMD5/INT0/RB7</text>
<text x="211.9" y="118.4">16</text>
<text x="211.9" y="115.8">17</text>
<text x="94.1" y="121.1">14</text>
<text x="99.4" y="122.3">TMS/RPB5/USBID/RB5</text>
<text x="203.7" y="122.3">VBUS</text>
<text x="211.9" y="121.1">15</text>
<text x="106.2" y="137.1">DATA-</text>
<text x="108.4" y="134.4">+5V</text>
<text x="115.4" y="135.6">+5V</text>
<text x="105.4" y="139.7">DATA+</text>
<text x="108" y="142.4">GND</text>
<text x="115.4" y="138.3">DATA-</text>
<text x="115.4" y="140.9">DATA+</text>
<text x="115.4" y="143.6">GND</text>
<text x="110.1" y="147.7">S1</text>
<text x="110.1" y="150.4">S2</text>
</g>
<g font-size="1.9" fill="#808080">
<text x="31.7" y="29.5" transform="rotate(-90 31.7 29.5)">Power</text>
<text x="30.7" y="36.3">CON1</text>
<text x="158.5" y="133.5">CON</text>
<text x="162.2" y="133.5">6</text>
<text x="195.8" y="133.5">CON</text>
<text x="199.5" y="133.5">8</text>
<text x="219.8" y="133.5">CON</text>
<text x="223.5" y="133.5">9</text>
<text x="163.5" y="146.4" transform="rotate(-90 163.5 146.4)">VoltageRails</text>
<text x="200.8" y="144.7" transform="rotate(-90 200.8 144.7)">Outputs</text>
<text x="224.8" y="144.1" transform="rotate(-90 224.8 144.1)">Inputs</text>
<text x="86.6" y="165.4">CON</text>
<text x="90.3" y="165.4">3</text>
<text x="49.3" y="170.7">CON2</text>
<text x="134.6" y="168.1">CON5</text>
<text x="163.9" y="168.1">CON7</text>
<text x="91.6" y="178.5" transform="rotate(-90 91.6 178.5)">I2C External</text>
<text x="139.6" y="177.5" transform="rotate(-90 139.6 177.5)">SPI</text>
<text x="161.3" y="177.4">I2C Internal</text>
<text x="54.3" y="180.7" transform="rotate(-90 54.3 180.7)">ICSP</text>
</g>
<text font-size="1.9" fill="#800000" x="51.1" y="38.5" transform="rotate(-90 51.1 38.5)">+</text>
<g font-size="1.5" fill="#808080">
<text x="34.9" y="29.3" transform="rotate(-90 34.9 29.3)">3</text>
<text x="34.9" y="26.7" transform="rotate(-90 34.9 26.7)">4</text>
<text x="34.9" y="34.7" transform="rotate(-90 34.9 34.7)">1</text>
<text x="34.9" y="32" transform="rotate(-90 34.9 32)">2</text>
<text x="160.1" y="137.2" transform="rotate(-90 160.1 137.2)">2</text>
<text x="160.1" y="134.6" transform="rotate(-90 160.1 134.6)">1</text>
<text x="197.4" y="137.2" transform="rotate(-90 197.4 137.2)">2</text>
<text x="197.4" y="134.6" transform="rotate(-90 197.4 134.6)">1</text>
<text x="221.3" y="137.2" transform="rotate(-90 221.3 137.2)">2</text>
<text x="221.3" y="134.6" transform="rotate(-90 221.3 134.6)">1</text>
<text x="160.1" y="142.5" transform="rotate(-90 160.1 142.5)">4</text>
<text x="160.1" y="139.9" transform="rotate(-90 160.1 139.9)">3</text>
<text x="197.4" y="142.5" transform="rotate(-90 197.4 142.5)">4</text>
<text x="197.4" y="139.9" transform="rotate(-90 197.4 139.9)">3</text>
<text x="221.3" y="142.5" transform="rotate(-90 221.3 142.5)">4</text>
<text x="221.3" y="139.9" transform="rotate(-90 221.3 139.9)">3</text>
<text x="88.2" y="166.5" transform="rotate(-90 88.2 166.5)">1</text>
<text x="50.9" y="171.8" transform="rotate(-90 50.9 171.8)">1</text>
<text x="88.2" y="171.8" transform="rotate(-90 88.2 171.8)">3</text>
<text x="88.2" y="169.2" transform="rotate(-90 88.2 169.2)">2</text>
<text x="136.1" y="171.8" transform="rotate(-90 136.1 171.8)">2</text>
<text x="136.1" y="169.2" transform="rotate(-90 136.1 169.2)">1</text>
<text x="165.4" y="171.8" transform="rotate(-90 165.4 171.8)">2</text>
<text x="165.4" y="169.2" transform="rotate(-90 165.4 169.2)">1</text>
<text x="50.9" y="179.8" transform="rotate(-90 50.9 179.8)">4</text>
<text x="50.9" y="177.2" transform="rotate(-90 50.9 177.2)">3</text>
<text x="50.9" y="174.5" transform="rotate(-90 50.9 174.5)">2</text>
<text x="88.2" y="179.8" transform="rotate(-90 88.2 179.8)">6</text>
<text x="88.2" y="177.2" transform="rotate(-90 88.2 177.2)">5</text>
<text x="88.2" y="174.5" transform="rotate(-90 88.2 174.5)">4</text>
<text x="136.1" y="179.8" transform="rotate(-90 136.1 179.8)">5</text>
<text x="136.1" y="177.2" transform="rotate(-90 136.1 177.2)">4</text>
<text x="136.1" y="174.5" transform="rotate(-90 136.1 174.5)">3</text>
<text x="165.4" y="174.5" transform="rotate(-90 165.4 174.5)">3</text>
<text x="50.9" y="182.5" transform="rotate(-90 50.9 182.5)">5</text>
<text x="136.1" y="182.5" transform="rotate(-90 136.1 182.5)">6</text>
</g>
</svg>
